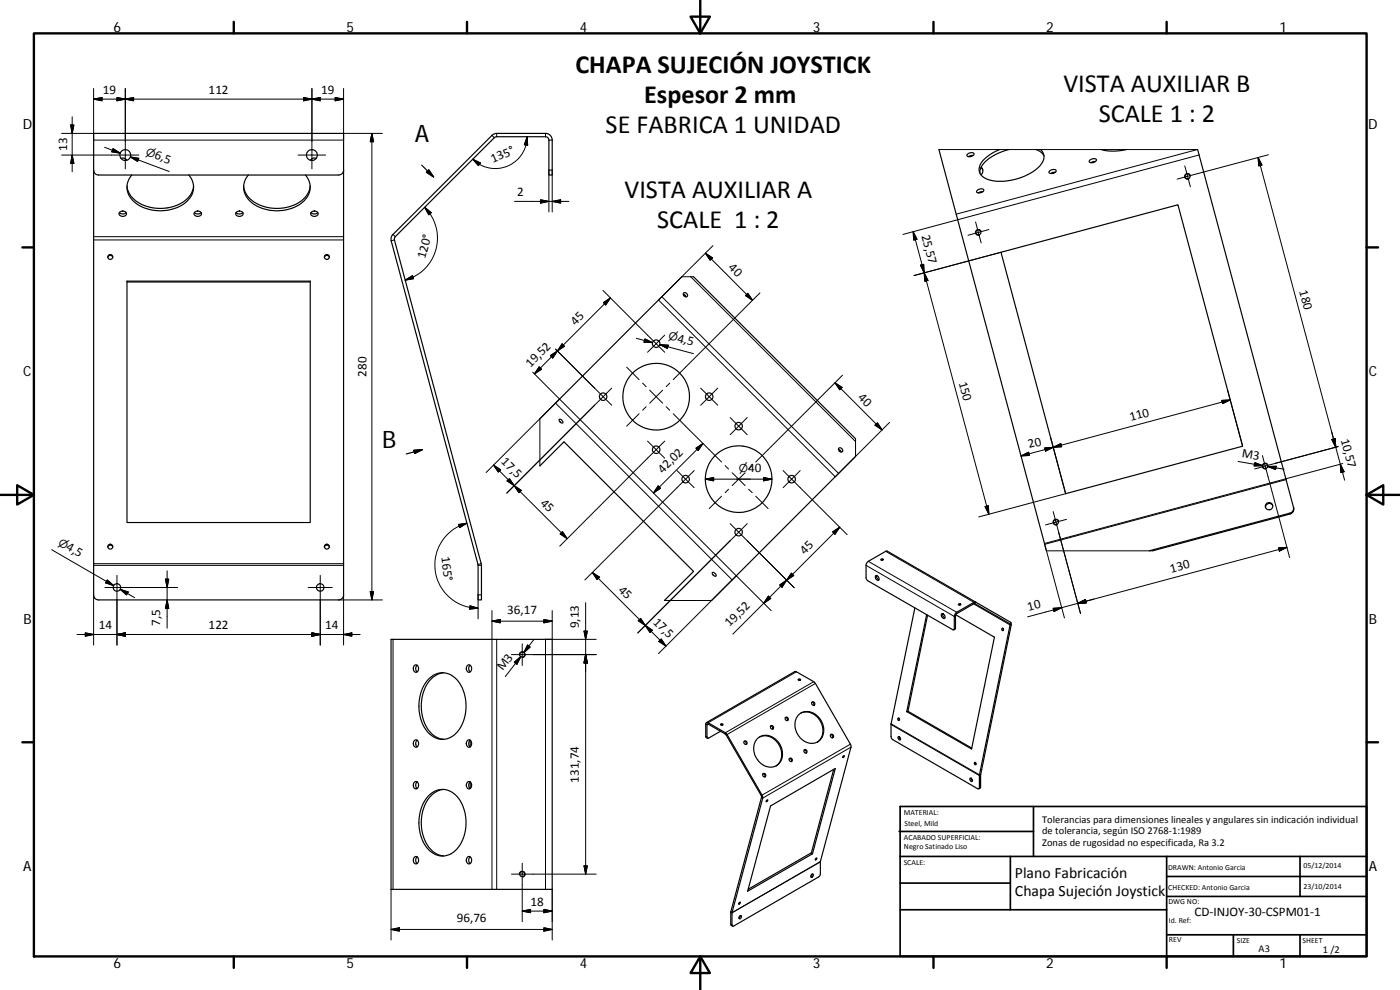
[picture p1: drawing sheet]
<svg xmlns="http://www.w3.org/2000/svg" width="420mm" height="297mm" viewBox="0 0 420 297" stroke-linecap="round" stroke-linejoin="round" font-family="sans-serif">
<g fill="none" stroke="#000" stroke-width=".36">
<path d="M28.1 51a1.45 1.45 0 0 0 1.5 1.5h72a1.52 1.52 0 0 0 1.5-1.5M28.1 40h75v138.5a1.52 1.52 0 0 1-1.5 1.5h-72a1.45 1.45 0 0 1-1.5-1.5zM36.3 47.5a1.26 1.26 0 0 1 1.7 .6M37.9 47.9l-.4 .3M39.5 52.5a5.7 5.7 0 0 0 1.9 8.9 12.9 12.9 0 0 0 14.9-1.2 5.4 5.4 0 0 0 .4-7.7M58.1 55.8a8.2 8.2 0 0 1-7.3 6.5 11.8 11.8 0 0 1-11.8-3.8l-.7-1.6-.2-1.1M73.1 55.8a7.5 7.5 0 0 0 5.9 6.1 12.4 12.4 0 0 0 12.8-2.9l.9-1.6 .4-1.6M74.5 52.5a5.7 5.7 0 0 0 1.9 8.9 12.9 12.9 0 0 0 14.9-1.2 5.4 5.4 0 0 0 .4-7.7M93.4 47.9l.3 .3M94.9 47.5a1.28 1.28 0 0 0-1.7 .6M126.6 49.6l3.5 3.5M128.7 51l1.4 2.1-2.1-1.4z"/>
<path d="M147.6 40.6l.6-.4 .9-.2h14.6a2 2 0 0 1 2 2v10.5h-1v-10.5l-.5-.9-15.1-.1-.6 .2-29.9 29.8-.2 .6 26.1 97.8v10.6h-1v-10.6l-26.1-97.9 .6-1.2zM281.8 44.9l32.2 120.4M290.4 46.2l.1-.1a1.17 1.17 0 0 1 1.8 .1 1.39 1.39 0 0 1-2.1 .5zM292.1 46.6l-1.4 .4M293.4 57a1.26 1.26 0 0 1 1.9 .1 1.46 1.46 0 0 1-2.2 .4zM294.4 50.3l.5 .7M294.5 50.1a1.54 1.54 0 0 1-.1 2.4M295 57.5l-1.4 .4M300 44.9a9.3 9.3 0 0 0-6.1 5.4 3.4 3.4 0 0 0 3.1 3.7 17 17 0 0 0 15.3-4.6 3 3 0 0 0-.1-4.5M302.8 44.9a12.9 12.9 0 0 0-8.4 5.4l-.3 1.6M310.9 44.9l1.7 .9 .7 1M315 51.3l.2-.1a1.04 1.04 0 0 1 1.8 .2 1.48 1.48 0 0 1-2.2 .3z"/>
<path d="M316.7 51.7h-.7l-.7 .4M327.1 48a1.37 1.37 0 0 1 2 0 1.49 1.49 0 0 1-2.2 .5zM328.8 48.5l-1.4 .3M330.5 44.9a14.9 14.9 0 0 0 7.5 0M359.4 44.9l28.8 107.3M32.4 77.2a.74 .74 0 0 1 .7-.6 .74 .74 0 0 1 .7 .6M35.8 63.8a1.41 1.41 0 0 0 2.1 0M36 63.6a1.13 1.13 0 0 1 1.2-.3 1.13 1.13 0 0 1 .7 1.1 1.19 1.19 0 0 1-1.2 .5 1.19 1.19 0 0 1-1-.9zM58.3 63.8a1.41 1.41 0 0 0 2.1 0M58.5 63.6a1.14 1.14 0 0 1 1.2-.3 1.14 1.14 0 0 1 .7 1.1 1.12 1.12 0 0 1-1.3 .5 1.12 1.12 0 0 1-.8-1.1zM70.9 63.8a1.41 1.41 0 0 0 2 0M71 63.6a1.13 1.13 0 0 1 1.2-.3 1.13 1.13 0 0 1 .7 1.1 1.19 1.19 0 0 1-1.2 .5 1.19 1.19 0 0 1-1-.9z"/>
<path d="M93.4 63.8a1.41 1.41 0 0 0 2 0M93.5 63.6a1.13 1.13 0 0 1 1.2-.3 1.13 1.13 0 0 1 .7 1.1 1.19 1.19 0 0 1-1.2 .5 1.19 1.19 0 0 1-1-.9zM97.4 77.2a.74 .74 0 0 1 .7-.6 .74 .74 0 0 1 .7 .6M300.4 75.7l53.1-14.3 19.4 72.5-53.1 14.2zM38.1 84.3h55v72.5h-55zM38.1 84.6h55M204.6 83l-42.6 42.6M205.1 88.3l.5 .2 .3 .6M205.2 87.9a.73 .73 0 0 1 .9 .2 .73 .73 0 0 1-.1 1 .82 .82 0 0 1-.8-1.2zM208.1 83l48.7 48.6M124.2 135.1l2.5-.2-2.3 1.2zM126.7 134.9l-4.8 1.3"/>
<path d="M162 139.8l7.3-7.2 38.8 38.8-8.7 8.8M167.9 125.8a.9 .9 0 0 1 1 1.1h-.5a.85 .85 0 0 1-.5-1.1zM251.6 134.9l.6 .2 .2 .5M251.7 134.5a.71 .71 0 0 1 1 .1 .71 .71 0 0 1-.1 1 .88 .88 0 0 1-.9-1.1zM256.8 136.9l-43.2 43.3M382 151.7a1.13 1.13 0 0 0-1.4-.6 1.13 1.13 0 0 0-.8 1.2M32.4 164.1a.74 .74 0 0 1 .7-.6 .74 .74 0 0 1 .7 .6M97.4 164.1a.74 .74 0 0 1 .7-.6 .74 .74 0 0 1 .7 .6M213.8 171.8h.4a.67 .67 0 0 1 .6 .4 .67 .67 0 0 1-.1 .7l-.3-.1a.81 .81 0 0 1-.6-1zM262.8 172.8a.79 .79 0 0 1 .9 .4 .79 .79 0 0 1-.2 1 1.04 1.04 0 0 1-.7-1.4zM263.1 172.7l.1 .7 .6 .5M264.4 167.8a.33 .33 0 0 1 .4-.1 .33 .33 0 0 1 .2 .4h-.6z"/>
<path d="M264.6 168.1h.2M345.9 165.3l41.3-11.1a1.52 1.52 0 0 0 1-2 1.49 1.49 0 0 1-1.1 1.8l-42.2 11.3M117.4 191.8h48.3v75h-48.3zM124.4 199.7a.96 .96 0 0 1 1.2 .3 .96 .96 0 0 1-.1 1.2 .78 .78 0 0 1-1.1 .5 .78 .78 0 0 1-.4-1.1zM125.2 199.6a1.38 1.38 0 0 0 0 2M140.3 199.7a.97 .97 0 0 1 1.2 .3 .97 .97 0 0 1-.1 1.2 .8 .8 0 0 1-1 .5 .8 .8 0 0 1-.5-1.1zM141.1 199.6a1.43 1.43 0 0 0 0 2M274.6 182.4l-7.2 34.8 .1 4.2 .4 .5 25.8 14.8 .2-.4 .1-3.8 9.2-45.1-10.8-6.3-5.5 3.2-.1 4.3-.6 .4M278.1 184.4l-6 29.1M278.4 184.6l-5.9 28.8M282.5 184.2a.79 .79 0 0 1 1 .4 .79 .79 0 0 1-.2 1 1.08 1.08 0 0 1-.8-1.4zM282.9 184.1a1.05 1.05 0 0 0 .7 1.3"/>
<path d="M286.8 184.5l11.6 6.7-6.8 33.5-19.5-11.2M287.6 181.3a.34 .34 0 0 1 .4-.2 .34 .34 0 0 1 .3 .4h-.5zM287.9 181.5h.2M292.8 180.7h-.5l-5.5 3.3-.4 1v3.8l-.4 .2-25.6-14.8-.5-.7 .1-4.3 .6-.8 5.6-3.1 37.3 21.6-9.2 45.6v3.6l-.5 .6M301 188.5l.1 .6M128.6 203.8a5.7 5.7 0 0 1 9.4 1.3 12.7 12.7 0 0 1-1.7 15.4 5.8 5.8 0 0 1-8.9-2.2 12.9 12.9 0 0 1 1.2-14.5zM133.1 201.9a8.2 8.2 0 0 0-6.4 7.3 11.6 11.6 0 0 0 3.8 11.7l1.5 .7 1.1 .2M212 216.8l26.7-15.3 5.5 3 .5 .6 10.7 18.5-9.2 34.9-.1 4.2-26.2 15.2-.2-.2v-3.9l9.2-34.7-10.9-19-5.8-3.4-.4 .6v3.6l.5 .6M216.2 219.4l-3.9 2.1-.1-4.2 5.7 3.1 10.7 18.6-9.3 34.6v3.7l.5 .6M216.2 217.3a.33 .33 0 0 1 .5-.2 .33 .33 0 0 1 .2 .4l-.4 .1zM216.5 217.6h.2M231.3 217.8a.59 .59 0 0 1 .5 .3 .59 .59 0 0 1 0 .7"/>
<path d="M235.7 215.3a.58 .58 0 0 1 .6 .3 .58 .58 0 0 1-.1 .6M239.5 203.8a.33 .33 0 0 1 .5-.1 .33 .33 0 0 1 .1 .4h-.5zM239.8 204.1h.2M239.8 214.3a4.7 4.7 0 0 1 7.1 3 3.9 3.9 0 0 1-.5 4.3 3.9 3.9 0 0 1-4.2 1.2 5.4 5.4 0 0 1-2.4-8.5zM240.3 214a5.1 5.1 0 0 1 6.7 4.9 4 4 0 0 1-1.7 3.8M243.7 210.7a.6 .6 0 0 1 .5 .9M269.8 215.5l.1 .5M272.5 213.4l19.1 11.1M272.5 213.4l-.4 .1M124.4 222.2a.96 .96 0 0 1 1.2 .3 .96 .96 0 0 1-.1 1.2 .78 .78 0 0 1-1 .4 .78 .78 0 0 1-.5-1zM124.4 234.7a.96 .96 0 0 1 1.2 .3 .96 .96 0 0 1-.1 1.2 .83 .83 0 0 1-1.2 .3 .83 .83 0 0 1-.2-1.1zM125.2 234.6a1.36 1.36 0 0 0 0 2"/>
<path d="M125.2 222.1a1.36 1.36 0 0 0 0 2M128.6 238.8a5.7 5.7 0 0 1 9.4 1.3 12.7 12.7 0 0 1-1.7 15.4 5.8 5.8 0 0 1-8.9-2.2 13 13 0 0 1 1.2-14.5zM133.1 236.9a8.2 8.2 0 0 0-6.4 7.3 11.7 11.7 0 0 0 3.8 11.7l1 .6 1.6 .3M140.3 234.7a.97 .97 0 0 1 1.2 .3 .97 .97 0 0 1-.1 1.2 .85 .85 0 0 1-1.2 .3 .85 .85 0 0 1-.2-1.1zM140.3 222.2a.97 .97 0 0 1 1.2 .3 .97 .97 0 0 1-.1 1.2 .8 .8 0 0 1-1 .4 .8 .8 0 0 1-.5-1zM141.1 234.6a1.41 1.41 0 0 0 0 2M141.1 222.1a1.41 1.41 0 0 0 0 2M141.1 222.1v2M141.1 234.6v2M223.3 222.4a.61 .61 0 0 1 .6 1M227.5 221.4a4.5 4.5 0 0 1 6.6 2.1 4.3 4.3 0 0 1-2.4 6.7 5.4 5.4 0 0 1-4.9-3 5.4 5.4 0 0 1 .7-5.8zM227.9 221.1a5.1 5.1 0 0 1 6.7 5 4 4 0 0 1-1.7 3.7"/>
<path d="M229 232.2a.61 .61 0 0 1 .5 .9M236.9 227.6a.61 .61 0 0 1 .6 .9M241.4 225a.6 .6 0 0 1 .5 1M249.3 220.4a.64 .64 0 0 1 .5 1M250.2 230.8l-6.7 25.1M253 226.9l.3-.2 .1 .1a.32 .32 0 0 1-.1 .4 .32 .32 0 0 1-.4-.1zM269.6 221.1a.55 .55 0 0 1 .6 .3 .55 .55 0 0 1-.2 .6 .74 .74 0 0 1-.4-.9zM269.8 221l.5 .8M291.1 233.5a.55 .55 0 0 1 .6 .3 .55 .55 0 0 1-.1 .7 .74 .74 0 0 1-.5-1zM291.4 233.5l.4 .8M292.8 228.8l.1 .5M124.4 257.2a.83 .83 0 0 1 1 0 .83 .83 0 0 1 .2 1 .82 .82 0 0 1-.9 1 .82 .82 0 0 1-.7-1.1z"/>
<path d="M125.2 257.1a1.36 1.36 0 0 0 0 2M140.3 257.2a.96 .96 0 0 1 1.2 .3 .96 .96 0 0 1-.1 1.2 .8 .8 0 0 1-1 .4 .8 .8 0 0 1-.5-1zM141.1 257.1a1.41 1.41 0 0 0 0 2M230.1 240.1l.4-.1-.6 .6zM231.3 241.8l19.4-11.2-6.9 25.6-19.4 11.2zM243.5 255.9l.3 .3M243.5 255.9l-19 10.9M244.9 257.5l.2-.1 .1 .2-.5 .4zM221.9 270.8l.3-.1-.5 .6zM222 274.8l.3-.1a.5 .5 0 0 1 .1 .7 .5 .5 0 0 1-.6 .1zM222.2 274.7l-.4 .7M243.6 262.4l.2-.2a.51 .51 0 0 1 .2 .7 .51 .51 0 0 1-.7 .2z"/>
<path d="M243.8 262.2l-.5 .8"/>
<circle cx="37.6" cy="46.5" r="1.62"/>
<circle cx="93.6" cy="46.5" r="1.62"/>
<circle cx="356.4" cy="52.9" r=".75"/>
<circle cx="33.1" cy="77.1" r=".74"/>
<circle cx="98.1" cy="77.1" r=".74"/>
<circle cx="293.6" cy="69.7" r=".75"/>
<circle cx="181" cy="119" r="1.13"/>
<circle cx="196.9" cy="103.1" r="1.13"/>
<circle cx="196.9" cy="119" r="10"/>
<circle cx="212.8" cy="119" r="1.13"/>
<circle cx="196.9" cy="134.9" r="1.13"/>
<circle cx="221.7" cy="127.9" r="1.13"/>
<circle cx="379.7" cy="139.8" r=".76"/>
<circle cx="205.8" cy="143.8" r="1.13"/>
<circle cx="221.7" cy="159.7" r="1.13"/>
<circle cx="221.7" cy="143.8" r="10"/>
<circle cx="237.6" cy="143.8" r="1.13"/>
<circle cx="316.9" cy="156.7" r=".75"/>
<circle cx="380.9" cy="151.9" r="1.11"/>
<circle cx="33.1" cy="164" r=".74"/>
<circle cx="35.1" cy="176.3" r="1.13"/>
<circle cx="96.1" cy="176.3" r="1.12"/>
<circle cx="98.1" cy="164" r=".74"/>
<circle cx="156.7" cy="196.4" r=".75"/>
<circle cx="300.9" cy="188.8" r=".33"/>
<circle cx="231.7" cy="218.3" r=".51"/>
<circle cx="236.2" cy="215.7" r=".52"/>
<circle cx="244.1" cy="211.1" r=".52"/>
<circle cx="269.7" cy="215.8" r=".32"/>
<circle cx="223.8" cy="222.8" r=".52"/>
<circle cx="229.4" cy="232.6" r=".51"/>
<circle cx="237.4" cy="228" r=".52"/>
<circle cx="241.8" cy="225.4" r=".5"/>
<circle cx="249.7" cy="220.9" r=".51"/>
<circle cx="292.7" cy="229.1" r=".33"/>
<circle cx="156.7" cy="262.3" r=".75"/>
</g>
<g fill="none" stroke="#000" stroke-width=".3">
<path d="M21.2 37.5h1l-.5 2.5zM21.7 35v16.5M28.1 29.7l2.5-.4v.9zM28.1 29.7h75M28.1 26.6v15.4h75v-15.4M35.1 29.3l2.5 .4-2.5 .5zM37.6 29.7l2.5-.4v.9zM37.6 26.6v24.1M91.1 29.3l2.5 .4-2.5 .5zM93.6 29.7l2.5-.4v.9zM93.6 26.6v24.1M100.6 29.3l2.5 .4-2.5 .5z"/>
<path d="M18.5 46.5h23.2M18.5 40h9.6M21.7 46.5l.5 2.5h-1zM31.4 44.2l4.7 1.8M33.9 44.6l2.2 1.4-2.5-.4zM39.1 47.1l2.5 .4-.3 .9zM41.5 48l-2.4-.9 11.7 4.4M89.5 46.5h8.2M103.1 40h11.7M111.6 40v140M111.6 40l.5 2.5h-1zM141.9 47.8l2.3 1.1-.6 .8z"/>
<path d="M147.6 40.6l.7 .7M149.1 40v1M158.2 41a9.6 9.6 0 0 1-2.5 6.5 9.5 9.5 0 0 1-11.8 1.8l-2-1.5M158.2 41l.2 2.6-1-.2zM162.2 59.9l2.5 .5-2.5 .5zM163.7 40v1M164.7 42h1M281.8 44.9h77.6M355.6 49.8l.8 3.1M356.4 52.9l.8 3.1M356.4 52.9l-3.1 .8M357.2 52.6a.89 .89 0 0 0-1.2-.5 .89 .89 0 0 0-.4 1.2 .89 .89 0 0 0 1.2 .4"/>
<path d="M359.3 44.9l-72.3 19.4M359.9 46.5l-88.9 23.8M377.6 47.2l1.1 2.3-.9 .3zM377.6 47.2l22.6 84.5M380.7 46.4l-24.3 6.5M28.1 72h75M28.1 71h75M118 70.3l.6 .7M118.4 72l-1 .3M127.5 62.2a13.3 13.3 0 0 1 3.8 10.1 13.1 13.1 0 0 1-7.3 10.9l-2.4 .9M127.5 62.2l1.9 1.6-.7 .7zM154.4 60.4h16.3"/>
<path d="M164.7 63.6v-12.6h1v12.6M165.7 60.4l2.5-.5v1zM211.7 76l14.2 14.1M211.7 76l2.1 1.4-.7 .7zM214 73.7l-16.4 16.3 53.1 53 16.3-16.3M274.1 69.5l22.7 84.8M274.1 69.5l1.1 2.3-1 .3zM276.2 79.6l1-.3 .2 2.6zM292.8 66.6l.8 3.1M293.6 69.7l.9 3.2M293.6 69.7l-3.1 .9M294.4 69.4a.88 .88 0 0 0-1.1-.5 .88 .88 0 0 0-.5 1.2 .88 .88 0 0 0 1.2 .4"/>
<path d="M296.8 68.9l-3.2 .8M300.4 75.7l-26.1 7M121.6 84.1l2.2-1.4 .3 .9zM181 87.1l15.9 16M181.1 90.8l2.1-1.4-1.4 2.1zM183.2 89.4l-22.8 22.8M198.6 89l53.1 53M204.6 83h2.7M207.3 83l49.5 49.5M207.3 83h.8M224.4 88l1.5 2.1-2.2-1.4zM228.1 87.9l-26.1 26"/>
<path d="M277.4 81.9l1.1 2.2-1 .3zM159.9 111.7l8 8M161.8 110.1l.7 .7-2.1 1.4zM165.2 106.7l2.1-1.4-1.4 2.1zM166.7 104.8l14.3 14.2M167.9 119.7l53.1 53.1M167.9 119.7l-22 22.1M168.7 103.2l.7 .7-2.1 1.4zM181 119l-28.9 29M181 119l2.6 2.6M183.6 116.5l-2.6 2.5M188.1 110.2l3.7 3.7"/>
<path d="M191 101.5l4.8 1.3M192.9 115l1 1M193.6 101.7l2.2 1.1-2.5-.1zM195 117.1l3.9 3.9M196.9 103.1l-2.6 2.6M196.9 103.1l2.6 2.6M198 103.4l2.5 .2-.2 .9zM198.9 117.1l-3.9 3.9M199.5 100.6l-2.6 2.5M200.4 104.1l-2.4-.7 10.1 2.7M201 115l-1.1 1M210.3 116.5l5.1 5.1"/>
<path d="M215.4 116.5l-5.1 5.1M250.6 114.9l2.1 1.3-.7 .8zM250.6 114.9l14.1 14.1M252.8 112.6l-26 26M368.4 116.9l4.5 16.9M369.2 120l-62.8 16.8M148.1 139.6l2.2 1.3-.7 .7zM148.1 139.6l22.1 22M162 125.6v14.2M166.7 120.9l53 53.1M191.8 124.1l-3.7 3.8M193.9 122l-1 1.1"/>
<path d="M194.3 132.4l2.6 2.5M196.9 134.9l-28.9 29M196.9 134.9l2.6 2.6M199.5 132.4l-2.6 2.5M199.9 122l1.1 1.1M202 124.1l14.5 14.5M208.9 134.5l2.1-1.4-1.5 2.1zM211 133.1l-14.9 14.8M217.6 139.7l1.1 1.1M219.1 125.3l2.6 2.6M221.7 127.9l2.5 2.5M221.7 127.9l-2.6 2.5"/>
<path d="M224.2 125.3l-2.5 2.6M225.8 139.7l-1.1 1.1M256.8 131.6v.9M256.8 132.5v4.4M262.6 127.6l.7-.7 1.4 2.1zM306.4 136.8l2.3-1.1 .3 1zM313.5 134.4l2.6-.2-2.3 1.2zM315.3 131.2l4.5 16.9-26.1 7M316.1 134.2l2.3-1.1 .2 .9zM366.6 120.1l2.6-.1-2.3 1.1zM371.5 138.5l7.5 1.2-2.5-.4M376.6 138.8l2.4 .9-2.6 .1z"/>
<path d="M378.9 136.7l8.1 30.6M380.4 140l5 .8M380.4 140l2.6-.1-.2 1zM380.5 139.5a.88 .88 0 0 0-1.2-.5 .88 .88 0 0 0-.4 1.2 .88 .88 0 0 0 1.2 .4M399.6 129.3l.6 2.4M399.7 131.9l1-.3 .2 2.6zM400.2 131.7l3.3 12.4M401.6 134l-25 6.7M402.2 139.3l1.2 2.2-1 .3zM403 139.1l-89.5 24 6 22.3M137.6 157.4l2.5-.4-2.1 1.3zM140.1 157a13 13 0 0 0-8.7 7.8 12.9 12.9 0 0 0 9.6 17.4l2.5 .3"/>
<path d="M152.2 144.3l.7-.7 1.4 2.1zM154.3 145.7l2.1 1.4-.7 .7zM168.8 159.5l1.4 2.1-2.1-1.4zM197.5 145.8l.7 .7-2.1 1.4zM203.2 141.2l2.5 2.6M205.7 143.8l-30.2 30.2M205.7 143.8l2.6 2.5M208.3 141.2l-2.6 2.6M211.7 143.8l2.5-.5v1zM211.7 143.8h20M216.5 148.9l-3.7 3.7M218.7 146.8l-1.1 1"/>
<path d="M219.1 157.1l19.2 19.2M219.7 141.8l2 2M221.7 143.8l-2 1.9M221.7 143.8l1.9 1.9M223.6 141.8l-1.9 2M224.2 157.1l-32.8 32.8M224.7 146.8l1.1 1M226.8 148.9l3.7 3.7M229.2 143.3l2.5 .5-2.5 .5zM235 141.2l19.2 19.2M240.1 141.2l-5.1 5.1M249.9 159.6l2.1-1.4-1.4 2.1z"/>
<path d="M252 158.2l-32.1 32.1M295.6 152l1-.3 .2 2.6zM316.1 153.5l.8 3.2M316.9 156.7l7.4 27.4M316.9 156.7l-3.1 .8M317.7 156.3a.9 .9 0 0 0-1.2-.4 .9 .9 0 0 0-.4 1.2 .9 .9 0 0 0 1.2 .4M320.1 155.8l-3.2 .9M386 143.9l-72.5 19.4M387.1 154l.1 .2M15.5 164.9l18.6 10.8-2.1-1.3M28.1 178.5v15M28.1 169.6h75"/>
<path d="M28.1 169.1h75M32.2 174l1.9 1.7-2.4-.8zM35.1 172.6v20.9M36.1 176.8l4.3 2.5M36.1 176.8l2.4 .8-.5 .9zM49.6 173.8h1l-.4 2.5zM50.2 171.3v17.2M53.3 176.3h-21.8M92.5 176.3h7.2M96.1 172.6v20.9M103.1 178.5v15M111.1 177.5h1l-.5 2.5z"/>
<path d="M143.5 169.6h1M144.4 169.1l-.9 .3M144.5 178.5h-1v7.2M177.8 171.8l2.1 1.4-.7 .7zM177.8 171.8l22.1 22.1M221 172.8l10.4 10.4M221 172.8l-23.4 23.3M230.6 178.9l.7 .7-2.1 1.4zM234 175.5l2.1-1.4-1.4 2.1zM237.5 172l.7 .7-2.1 1.4zM259.9 169.6l26.5 15.4 .4-.3M260.6 168.4l26.5 15.3v.4"/>
<path d="M265.8 165.4l26.5 15.3v.4M314 165.3h31.9M328.3 179.7l-2.4 .7M383.7 164.4l2.5-.2-2.2 1.2zM386.2 164.2l-60.3 16.2M23.1 190.4h85M25.6 189.9l2.5 .5-2.5 .5zM35.1 190.4l2.5-.5v1zM50.2 180l.4 2.5h-1zM93.6 189.9l2.5 .5-2.5 .5zM101.6 180h13.2M103.1 190.4l2.5-.5v1z"/>
<path d="M118 191.8v75M141 181.8l2.5 .7-2.6 .3zM147.6 186.4h18.1M147.6 183.2v83.6M147.6 186.4l2.5-.5v1zM149.1 191.8v75M153.5 196.4h25.4M154.3 198.7l2-1.7-1.2 2.3zM154.8 199l1.5-2-4.7 6M155.9 196.6a.88 .88 0 0 1 .7-1 .88 .88 0 0 1 1 .7 .88 .88 0 0 1-.7 1M156.7 193.2v6.5M158.3 193.5l.8 .6-1.9 1.7z"/>
<path d="M160.2 191.9l-3 3.9M163.2 185.9l2.5 .5-2.5 .5zM165.7 183.2v8.6M175.3 189.4h1l-.5 2.4zM175.8 180.8v81.5M175.8 196.4l.5 2.5h-1zM178.9 191.8h-15.2v75M191.5 186.2l.8-.7 1.4 2.2zM193.7 187.7l2.1 1.4-.7 .7zM198.4 191.7l1.5 2.2-2.2-1.5zM199.4 180.2h14.2M286.8 188.4l-.4 .2"/>
<path d="M292.2 181.2l10.9 6.3 .4-.1M292.8 180.7l-.2 .4M303.3 186.7l-.2 .5M316.1 182.5l2.5-.2-2.3 1.2zM323.4 181l2.3-1.1 .3 1zM325.9 180.4l-17.5 4.7M239 201.6l-26.5 15.3v.4l-.3 .2-.4-.2M244.2 204.5l-26.5 15.4v.4M244.7 205.1l-26.8 15.4M267.4 217.4l26.5 15.3 .4-.2M267.4 217.2l26.6 15.3 .3-.1M211.8 220.9l.4 .2"/>
<path d="M255.2 223.3l-26.7 15.4M255.4 224.2l-26.5 15.3-.4-.3M294.3 236.1l-.4 .2M156.7 259v17.5M175.3 259.8h1l-.5 2.5zM246.2 258.6l-26.5 15.3-.4-.2M246.2 258.5l-26.5 15.3-.4-.3M117.4 266.8v15.2M117.4 278.9l2.5-.5v1zM117.4 278.9h48.3M153.5 262.3h25.4M155.9 262.4a.89 .89 0 0 1 .7-1 .89 .89 0 0 1 1 .8 .89 .89 0 0 1-.7 1"/>
<path d="M156.7 273.4l2.5-.5v1zM156.7 273.4h9M163.2 272.9l2.5 .5-2.5 .5zM163.2 278.4l2.5 .5-2.5 .5zM165.7 266.8v15.2M219.3 277.3l.4 .2"/>
</g>
<g fill="none" stroke="#000" stroke-width=".71">
<path d="M10.2 10h399.9v277h-399.9zM70.2 6.6v3.4M140.2 6.6v3.4M207.3 5h5.8l-2.9 5zM210.2 0v10M280.2 6.6v3.4M350.1 6.6v3.4M6.7 74.2h3.5M410.1 74.2h3.5M.2 148.5h10M5.2 145.6l5 2.9-5 2.9zM410.1 148.5l5-2.9v5.8z"/>
<path d="M410.1 148.5h10M6.7 222.7h3.5M410.1 222.7h3.5M70.2 287v3.4M140.2 287v3.4M210.2 287l2.9 5h-5.8zM210.2 287v10M280.2 287v3.4M350.1 287v3.4"/>
</g>
<g fill="none" stroke="#000" stroke-width=".51">
<path d="M269.8 249.5h40.4M270.1 242h140v45h-140zM270.1 257h140M303.2 257v16M310.2 242v15M350.1 257v30M390.2 257v12M270.1 265h33.1M270.1 273h80M350.1 269h60M350.1 263h60M350.1 280.5h60"/>
<path d="M370.2 280.5v6.5M390.2 280.5v6.5"/>
</g>
<path d="M128.7 51l1.4 2.1-2.1-1.4zM124.2 135.1l2.5-.2-2.3 1.2z" fill="#000" stroke="#000" stroke-width=".36"/>
<g fill="#000" stroke="#000" stroke-width=".3">
<path d="M21.2 37.5h1l-.5 2.5zM28.1 29.7l2.5-.4v.9zM35.1 29.3l2.5 .4-2.5 .5zM37.6 29.7l2.5-.4v.9zM91.1 29.3l2.5 .4-2.5 .5zM93.6 29.7l2.5-.4v.9zM100.6 29.3l2.5 .4-2.5 .5zM21.7 46.5l.5 2.5h-1zM33.9 44.6l2.2 1.4-2.5-.4zM39.1 47.1l2.5 .4-.3 .9zM111.6 40l.5 2.5h-1zM141.9 47.8l2.3 1.1-.6 .8z"/>
<path d="M158.2 41l.2 2.6-1-.2zM165.7 60.4l2.5-.5v1zM377.6 47.2l1.1 2.3-.9 .3zM127.5 62.2l1.9 1.6-.7 .7zM162.2 59.9l2.5 .5-2.5 .5zM211.7 76l2.1 1.4-.7 .7zM274.1 69.5l1.1 2.3-1 .3zM276.2 79.6l1-.3 .2 2.6zM121.6 84.1l2.2-1.4 .3 .9zM181.1 90.8l2.1-1.4-1.4 2.1zM224.4 88l1.5 2.1-2.2-1.4zM277.4 81.9l1.1 2.2-1 .3z"/>
<path d="M161.8 110.1l.7 .7-2.1 1.4zM165.2 106.7l2.1-1.4-1.4 2.1zM168.7 103.2l.7 .7-2.1 1.4zM193.6 101.7l2.2 1.1-2.5-.1zM198 103.4l2.5 .2-.2 .9zM250.6 114.9l2.1 1.3-.7 .8zM208.9 134.5l2.1-1.4-1.5 2.1zM262.6 127.6l.7-.7 1.4 2.1zM306.4 136.8l2.3-1.1 .3 1zM313.5 134.4l2.6-.2-2.3 1.2zM316.1 134.2l2.3-1.1 .2 .9zM366.6 120.1l2.6-.1-2.3 1.1z"/>
<path d="M376.6 138.8l2.4 .9-2.6 .1zM380.4 140l2.6-.1-.2 1zM399.7 131.9l1-.3 .2 2.6zM137.6 157.4l2.5-.4-2.1 1.3zM148.1 139.6l2.2 1.3-.7 .7zM152.2 144.3l.7-.7 1.4 2.1zM154.3 145.7l2.1 1.4-.7 .7zM197.5 145.8l.7 .7-2.1 1.4zM211.7 143.8l2.5-.5v1zM229.2 143.3l2.5 .5-2.5 .5zM295.6 152l1-.3 .2 2.6zM402.2 139.3l1.2 2.2-1 .3z"/>
<path d="M32.2 174l1.9 1.7-2.4-.8zM36.1 176.8l2.4 .8-.5 .9zM49.6 173.8h1l-.4 2.5zM111.1 177.5h1l-.5 2.5zM168.8 159.5l1.4 2.1-2.1-1.4zM177.8 171.8l2.1 1.4-.7 .7zM230.6 178.9l.7 .7-2.1 1.4zM234 175.5l2.1-1.4-1.4 2.1zM237.5 172l.7 .7-2.1 1.4zM249.9 159.6l2.1-1.4-1.4 2.1zM323.4 181l2.3-1.1 .3 1zM383.7 164.4l2.5-.2-2.2 1.2z"/>
<path d="M25.6 189.9l2.5 .5-2.5 .5zM35.1 190.4l2.5-.5v1zM50.2 180l.4 2.5h-1zM93.6 189.9l2.5 .5-2.5 .5zM103.1 190.4l2.5-.5v1zM141 181.8l2.5 .7-2.6 .3zM147.6 186.4l2.5-.5v1zM154.3 198.7l2-1.7-1.2 2.3zM158.3 193.5l.8 .6-1.9 1.7zM163.2 185.9l2.5 .5-2.5 .5zM175.3 189.4h1l-.5 2.4zM175.8 196.4l.5 2.5h-1z"/>
<path d="M191.5 186.2l.8-.7 1.4 2.2zM193.7 187.7l2.1 1.4-.7 .7zM198.4 191.7l1.5 2.2-2.2-1.5zM316.1 182.5l2.5-.2-2.3 1.2zM175.3 259.8h1l-.5 2.5zM117.4 278.9l2.5-.5v1zM156.7 273.4l2.5-.5v1zM163.2 272.9l2.5 .5-2.5 .5zM163.2 278.4l2.5 .5-2.5 .5z"/>
</g>
<g font-size="7.9">
<text x="172.7" y="21.8">CHAPA SUJECIÓN JOYSTICK</text>
<text x="319.1" y="27.6">VISTA AUXILIAR B</text>
<text x="193.3" y="30.8">Espesor 2 mm</text>
<text x="181.7" y="39.8">SE FABRICA 1 UNIDAD</text>
<text x="329.7" y="36.6">SCALE 1 : 2</text>
<text x="187.4" y="59.4">VISTA AUXILIAR A</text>
<text x="197.2" y="68.3">SCALE 1 : 2</text>
</g>
<g font-size="7.2">
<text x="124.4" y="42.5">A</text>
<text x="114.7" y="134.5">B</text>
</g>
<g font-size="4.7">
<text x="304.6" y="263.5">Plano Fabricación</text>
<text x="304.6" y="268.9">Chapa Sujeción Joystick</text>
</g>
<g font-size="4.2">
<text x="34" y="9.6">6</text>
<text x="104" y="9.6">5</text>
<text x="174" y="9.6">4</text>
<text x="244" y="9.6">3</text>
<text x="314" y="9.6">2</text>
<text x="384" y="9.6">1</text>
<text x="6.8" y="38.7">D</text>
<text x="410.6" y="38.7">D</text>
<text x="7" y="112.9">C</text>
<text x="410.8" y="112.9">C</text>
<text x="7" y="187.1">B</text>
<text x="410.8" y="187.1">B</text>
<text x="7" y="261.3">A</text>
<text x="410.8" y="261.3">A</text>
<text x="34" y="290.4">6</text>
<text x="104" y="290.4">5</text>
<text x="174" y="290.4">4</text>
<text x="244" y="290.4">3</text>
<text x="314" y="290.4">2</text>
<text x="384" y="290.4">1</text>
</g>
<g font-size="3.9">
<text x="30.9" y="28.2">19</text>
<text x="62.6" y="28.2">112</text>
<text x="96.4" y="28.2">19</text>
<text x="20.1" y="45.3" transform="rotate(-90 20.1 45.3)">13</text>
<text x="46.2" y="47.5" transform="rotate(20 46.2 47.5)">6,5</text>
<text x="147.9" y="48.8" transform="rotate(-22 147.9 48.8)">135°</text>
<text x="155.2" y="58.9">2</text>
<text x="276.6" y="70.8" transform="rotate(75 276.6 70.8)">25,57</text>
<text x="127.6" y="77.7" transform="rotate(-75 127.6 77.7)">120°</text>
<text x="218.4" y="80.5" transform="rotate(45 218.4 80.5)">40</text>
<text x="389.9" y="87.4" transform="rotate(75 389.9 87.4)">180</text>
<text x="172.7" y="97.7" transform="rotate(-45 172.7 97.7)">45</text>
<text x="203.1" y="102.6" transform="rotate(15 203.1 102.6)">4,5</text>
<text x="110" y="113" transform="rotate(-90 110 113)">280</text>
<text x="159.2" y="110.5" transform="rotate(-45 159.2 110.5)">19,52</text>
<text x="257.4" y="119.4" transform="rotate(45 257.4 119.4)">40</text>
<text x="287.8" y="114.8" transform="rotate(75 287.8 114.8)">150</text>
<text x="339.3" y="126.4" transform="rotate(-15 339.3 126.4)">110</text>
<text x="402.4" y="131.9" transform="rotate(75 402.4 131.9)">10,57</text>
<text x="308.9" y="134.5" transform="rotate(-15 308.9 134.5)">20</text>
<text x="372.5" y="137.1" transform="rotate(9 372.5 137.1)">M3</text>
<text x="150.3" y="138.7" transform="rotate(45 150.3 138.7)">17,5</text>
<text x="198.9" y="142.2" transform="rotate(-45 198.9 142.2)">42,02</text>
<text x="224.5" y="141.6">40</text>
<text x="162" y="151.2" transform="rotate(45 162 151.2)">45</text>
<text x="19.7" y="164.9" transform="rotate(30 19.7 164.9)">4,5</text>
<text x="132.5" y="167.3" transform="rotate(82 132.5 167.3)">165°</text>
<text x="241.5" y="166.4" transform="rotate(-45 241.5 166.4)">45</text>
<text x="351.5" y="171.9" transform="rotate(-15 351.5 171.9)">130</text>
<text x="185.4" y="177.2" transform="rotate(45 185.4 177.2)">45</text>
<text x="152.2" y="184.3">36,17</text>
<text x="308.7" y="183.3" transform="rotate(-15 308.7 183.3)">10</text>
<text x="29.6" y="188.8">14</text>
<text x="48.1" y="187.7" transform="rotate(-90 48.1 187.7)">7,5</text>
<text x="62.6" y="188.8">122</text>
<text x="97.6" y="188.8">14</text>
<text x="173.7" y="188.5" transform="rotate(-90 173.7 188.5)">9,13</text>
<text x="195.8" y="186.8" transform="rotate(45 195.8 186.8)">17,5</text>
<text x="219" y="188.2" transform="rotate(-45 219 188.2)">19,52</text>
<text x="150.9" y="201.5" transform="rotate(-52 150.9 201.5)">M3</text>
<text x="173.7" y="234.8" transform="rotate(-90 173.7 234.8)">131,74</text>
<text x="159.2" y="271.8">18</text>
<text x="358.5" y="274.9">CD‐INJOY‐30‐CSPM01‐1</text>
<text x="137.1" y="276.8">96,76</text>
</g>
<g font-size="3.3">
<text x="43.5" y="46.5" transform="rotate(20 43.5 46.5)">⌀</text>
<text x="200.4" y="101.8" transform="rotate(15 200.4 101.8)">⌀</text>
<text x="221.8" y="141.6">⌀</text>
<text x="17.3" y="163.4" transform="rotate(30 17.3 163.4)">⌀</text>
</g>
<g font-size="3.1">
<text x="312.8" y="246.8">Tolerancias para dimensiones lineales y angulares sin indicación individual</text>
<text x="312.8" y="250.4">de tolerancia, según ISO 2768‐1:1989</text>
<text x="312.8" y="254">Zonas de rugosidad no especificada, Ra 3.2</text>
<text x="377.7" y="285.6">A3</text>
<text x="397" y="285.8">1 /2</text>
</g>
<g font-size="2.4">
<text x="271.2" y="244.4">MATERIAL:</text>
<text x="271.3" y="251.9">ACABADO SUPERFICIAL:</text>
<text x="271.4" y="247.9">Steel, Mild</text>
<text x="271.3" y="254.6">Negro Satinado Liso</text>
<text x="271.2" y="259.7">SCALE:</text>
<text x="350.6" y="260.9">DRAWN: Antonio Garcia</text>
<text x="391.2" y="260.6">05/12/2014</text>
<text x="350.6" y="267">CHECKED: Antonio Garcia</text>
<text x="391.2" y="266.6">23/10/2014</text>
<text x="350.6" y="271.4">DWG NO:</text>
<text x="350.8" y="276.8">Id. Ref:</text>
<text x="350.8" y="282.8">REV</text>
<text x="371.2" y="282.9">SIZE</text>
<text x="390.9" y="282.9">SHEET</text>
</g>
</svg>
